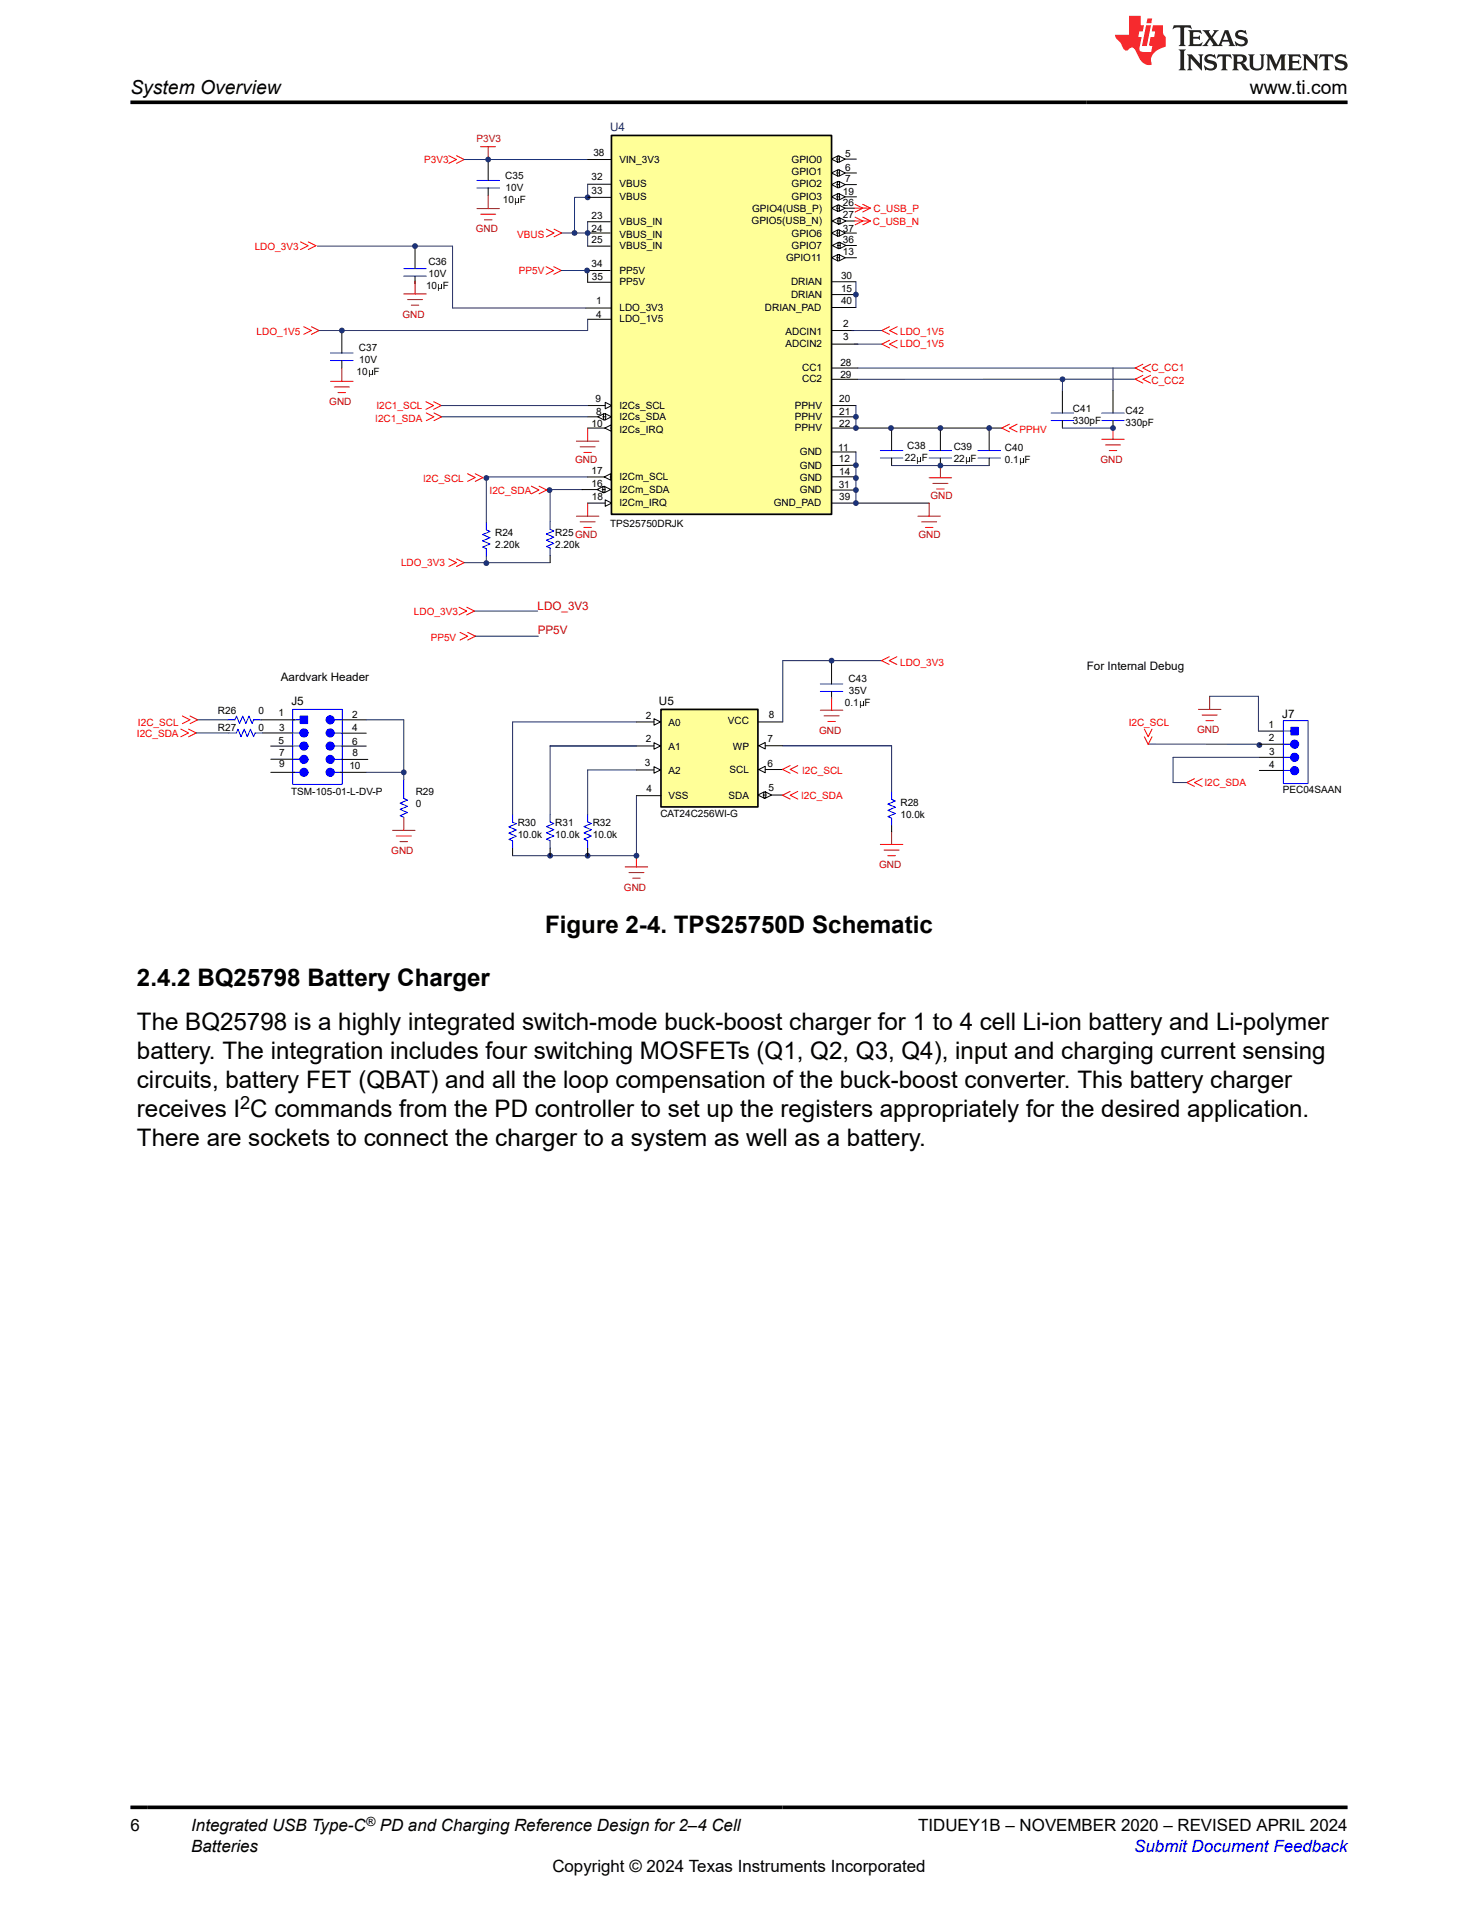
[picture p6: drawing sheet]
<svg xmlns="http://www.w3.org/2000/svg" width="216mm" height="279mm" viewBox="0 0 216 279" stroke-linecap="round" stroke-linejoin="round" font-family="sans-serif">
<path d="M121.5 73.5h14.2M121.5 71.6h3.5M121.5 69.7h3.5M121.5 62.6h24.8M121.5 60.9h3.4M125 68h-3.6" fill="none" stroke="#000" stroke-width=".15"/>
<path d="M42.7 112.9h1.3M42.7 110.9h1.3M42.7 109h1.3M42.7 107.1h1.3M42.7 105.2h1.3M42.8 103.7h7.2v10.9h-7.2z" fill="none" stroke="#00f" stroke-width=".15"/>
<circle cx="44.4" cy="109" r=".55" fill="#00f"/>
<circle cx="44.4" cy="109" r=".55" fill="none" stroke="#00f" stroke-width=".24"/>
<path d="M48.8 109h1.2" fill="none" stroke="#00f" stroke-width=".15"/>
<circle cx="48.2" cy="109" r=".55" fill="#00f"/>
<circle cx="48.2" cy="109" r=".55" fill="none" stroke="#00f" stroke-width=".24"/>
<circle cx="44.4" cy="112.9" r=".55" fill="#00f"/>
<circle cx="44.4" cy="112.9" r=".55" fill="none" stroke="#00f" stroke-width=".24"/>
<circle cx="44.4" cy="111" r=".55" fill="#00f"/>
<circle cx="44.4" cy="111" r=".55" fill="none" stroke="#00f" stroke-width=".24"/>
<path d="M48.7 111h1.2M48.8 112.9h1.2" fill="none" stroke="#00f" stroke-width=".15"/>
<circle cx="48.2" cy="111" r=".55" fill="#00f"/>
<circle cx="48.2" cy="111" r=".55" fill="none" stroke="#00f" stroke-width=".24"/>
<circle cx="48.2" cy="112.9" r=".55" fill="#00f"/>
<circle cx="48.2" cy="112.9" r=".55" fill="none" stroke="#00f" stroke-width=".24"/>
<path d="M48.8 105.2h1.2M48.8 107.1h1.2" fill="none" stroke="#00f" stroke-width=".15"/>
<path d="M43.8 104.6h1.1v1.1h-1.1z" fill-rule="evenodd" fill="#00f"/>
<path d="M43.8 104.6h1.1v1.1h-1.1z" fill="none" stroke="#00f" stroke-width=".15"/>
<circle cx="44.4" cy="107.1" r=".55" fill="#00f"/>
<circle cx="44.4" cy="107.1" r=".55" fill="none" stroke="#00f" stroke-width=".24"/>
<circle cx="48.2" cy="107.1" r=".55" fill="#00f"/>
<circle cx="48.2" cy="107.1" r=".55" fill="none" stroke="#00f" stroke-width=".24"/>
<circle cx="48.2" cy="105.2" r=".55" fill="#00f"/>
<circle cx="48.2" cy="105.2" r=".55" fill="none" stroke="#00f" stroke-width=".24"/>
<g fill="none" stroke="#f00" stroke-width=".15">
<path d="M43.9 35.3l1.1 .6-1.1 .6M45 35.3l1.1 .6-1.1 .6M46.1 35.9h.1M79.8 39l1.1 .5-1.1 .6M79.8 33.5l1.1 .5-1.1 .6M80.9 39l1.1 .5-1.1 .6M80.9 33.5l1.2 .5-1.2 .6M82 39.5h.1M82 34h.1M44.4 47.7l1.1 .6-1.1 .6M45.5 47.7l1.1 .6-1.1 .6M46.6 48.3h.1"/>
<path d="M62.2 58.7l1.1 .6-1.1 .5M63.3 58.7l1.2 .6-1.2 .5M64.4 59.3h.1M62.3 60.3l1.1 .6-1.1 .6M63.4 60.3l1.1 .6-1.1 .6M64.5 60.9h.1M67.1 88.7l1.1 .6-1.1 .6M68.2 88.7l1.1 .6-1.1 .6M69.2 89.3h.1M26.4 106.5l1.1 .6-1.1 .6M26.6 104.6l1.2 .6-1.2 .5M27.5 106.5l1.2 .6-1.2 .6"/>
<path d="M27.8 104.6l1.1 .6-1.1 .5M28.6 107.1h.1M28.8 105.2h.1"/>
</g>
<path d="M59 39.3h3.3M59 40.4h3.3M71 76.3v1.1l.6 .3-1.1 .4 1.1 .5-1.1 .4 1.1 .5-1.1 .4 .5 .3v1.1M80.4 76.3v1.1l.5 .2-1.1 .4 1.1 .5-1.1 .5 1.1 .4-1.1 .5 .6 .2v1.1M74.9 119v1.1l.5 .3-1.1 .4 1.1 .5-1.1 .4 1.1 .5-1.1 .5 .6 .2v1.1M80.4 119v1.1l.5 .2-1.1 .5 1.1 .5-1.1 .4 1.1 .5-1.1 .4 .6 .2v1.1M85.8 119v1.1l.6 .2-1.1 .5 1.1 .5-1.1 .4 1.1 .5-1.1 .4 .5 .2v1.1" fill="none" stroke="#00f" stroke-width=".15"/>
<path d="M60.6 36v3.3M60.6 40.4v1" fill="none" stroke="#000" stroke-width=".15"/>
<path d="M59 43h3.3M59.5 43.8h2.2M60.1 44.6h1.1M60.6 41v2" fill="none" stroke="#c00000" stroke-width=".15"/>
<path d="M60.4 36h.2" fill="none" stroke="#16345d" stroke-width=".15"/>
<circle cx="60.6" cy="36" r=".42" fill="#16345d"/>
<path d="M48.3 52.7h3.3M48.3 51.6h3.3" fill="none" stroke="#00f" stroke-width=".15"/>
<path d="M49.9 48.3v3.3M49.9 52.7v1.1" fill="none" stroke="#000" stroke-width=".15"/>
<path d="M48.3 55.7h3.3M48.8 56.5h2.2M49.4 57.4h1.1M49.9 53.8v1.9" fill="none" stroke="#c00000" stroke-width=".15"/>
<path d="M49.7 48.3h.2" fill="none" stroke="#16345d" stroke-width=".15"/>
<circle cx="49.9" cy="48.3" r=".42" fill="#16345d"/>
<path d="M69.7 27.5h3.3M69.7 26.4h3.3M135.7 66.9h3.3M135.7 65.8h3.3" fill="none" stroke="#00f" stroke-width=".15"/>
<path d="M71.3 23.1v3.3M71.3 27.5v1.1M137.4 62.6v3.2M137.4 66.9v1.1" fill="none" stroke="#000" stroke-width=".15"/>
<path d="M69.7 30.5h3.3M70.2 31.3h2.2M70.8 32.1h1.1M71.3 28.6v1.9M135.7 69.8h3.3M136.3 70.6h2.2M136.8 71.5h1.1M137.4 67.9v1.9" fill="none" stroke="#c00000" stroke-width=".15"/>
<path d="M137.1 68h.3" fill="none" stroke="#16345d" stroke-width=".15"/>
<circle cx="137.4" cy="68" r=".42" fill="#16345d"/>
<path d="M137.1 62.6h.3" fill="none" stroke="#16345d" stroke-width=".15"/>
<circle cx="137.4" cy="62.6" r=".42" fill="#16345d"/>
<path d="M160.9 61.5h3.3M160.9 60.4h3.3" fill="none" stroke="#00f" stroke-width=".15"/>
<path d="M162.6 57.1v3.3M162.6 61.5v1.1" fill="none" stroke="#000" stroke-width=".15"/>
<path d="M160.9 64.2h3.3M161.5 65h2.2M162 65.8h1.1M162.6 62.3v1.9" fill="none" stroke="#c00000" stroke-width=".15"/>
<path d="M162.3 62.6h.3" fill="none" stroke="#16345d" stroke-width=".15"/>
<circle cx="162.6" cy="62.6" r=".42" fill="#16345d"/>
<path d="M128.6 66.9h3.3M128.6 65.8h3.3" fill="none" stroke="#00f" stroke-width=".15"/>
<path d="M130.2 62.6v3.2M130.2 66.9v1.1" fill="none" stroke="#000" stroke-width=".15"/>
<path d="M129.9 62.6h.3" fill="none" stroke="#16345d" stroke-width=".15"/>
<circle cx="130.2" cy="62.6" r=".42" fill="#16345d"/>
<path d="M142.8 66.9h3.3M142.8 65.8h3.3" fill="none" stroke="#00f" stroke-width=".15"/>
<path d="M144.5 62.6v3.2M144.5 66.9v1.1" fill="none" stroke="#000" stroke-width=".15"/>
<path d="M144.5 62.2v.4" fill="none" stroke="#16345d" stroke-width=".15"/>
<circle cx="144.5" cy="62.6" r=".42" fill="#16345d"/>
<path d="M153.5 61.5h3.3M153.5 60.4h3.3" fill="none" stroke="#00f" stroke-width=".15"/>
<path d="M155.2 57.1v3.3M155.2 61.5v1.1" fill="none" stroke="#000" stroke-width=".15"/>
<path d="M155.2 55.8h.1" fill="none" stroke="#16345d" stroke-width=".15"/>
<circle cx="155.2" cy="55.4" r=".42" fill="#16345d"/>
<path d="M119.8 99.9h3.3M119.8 101h3.3" fill="none" stroke="#00f" stroke-width=".15"/>
<path d="M121.5 96.7v3.2M121.5 101v1.1" fill="none" stroke="#000" stroke-width=".15"/>
<path d="M119.8 103.8h3.3M120.4 104.6h2.2M120.9 105.4h1.1M121.5 101.9v1.9" fill="none" stroke="#c00000" stroke-width=".15"/>
<path d="M121.2 96.5h.3" fill="none" stroke="#16345d" stroke-width=".15"/>
<circle cx="121.5" cy="96.5" r=".42" fill="#16345d"/>
<g fill="none" stroke="#c00000" stroke-width=".15">
<path d="M84.2 64.5h3.3M84.2 75.4h3.3M84.7 65.3h2.2M84.7 76.3h2.2M85.3 66.1h1.1M85.3 77.1h1.1M85.8 62.6v1.9M85.8 73.5v1.9M134.1 75.4h3.3M134.6 76.3h2.2M135.2 77.1h1.1M135.7 73.5v1.9"/>
<path d="M59 119.4v1.9M175.1 103.7h3.2M175.6 104.5h2.2M176.2 105.3h1M176.7 101.7v2M57.3 121.3h3.3M57.9 122.2h2.2M58.4 123h1.1M91.3 126.7h3.3M91.9 127.5h2.2M92.4 128.3h1.1M93 124.8v1.9"/>
<path d="M128.6 123.4h3.3M129.1 124.2h2.2M129.7 125h1.1M130.2 121.5v1.9"/>
</g>
<path d="M33.2 105.2h1.1l.2-.6 .5 1.1 .5-1.1 .4 1.1 .5-1.1 .4 1.1 .3-.5h1.1M59 113.9v2.8l.5 .2-1.1 .5 1.1 .4-1.1 .5 1.1 .4-1.1 .5 .6 .2M130.2 115.7v1.1l.6 .2-1.1 .5 1.1 .5-1.1 .4 1.1 .5-1.1 .4 .5 .3v1.1" fill="none" stroke="#00f" stroke-width=".15"/>
<path d="M183.7 108.9h.3" fill="none" stroke="#16345d" stroke-width=".15"/>
<circle cx="184" cy="108.9" r=".42" fill="#16345d"/>
<path d="M58.7 112.9h.3" fill="none" stroke="#16345d" stroke-width=".15"/>
<circle cx="59" cy="112.9" r=".42" fill="#16345d"/>
<path d="M85.6 28.8h.2" fill="none" stroke="#16345d" stroke-width=".15"/>
<circle cx="85.8" cy="28.8" r=".42" fill="#16345d"/>
<path d="M83.6 34h.3" fill="none" stroke="#16345d" stroke-width=".15"/>
<circle cx="83.9" cy="34" r=".42" fill="#16345d"/>
<path d="M70.8 69.8h.2" fill="none" stroke="#16345d" stroke-width=".15"/>
<circle cx="71" cy="69.8" r=".42" fill="#16345d"/>
<path d="M80.3 71.3v.3" fill="none" stroke="#16345d" stroke-width=".15"/>
<circle cx="80.3" cy="71.6" r=".42" fill="#16345d"/>
<path d="M70.8 82.3h.2" fill="none" stroke="#16345d" stroke-width=".15"/>
<circle cx="71" cy="82.3" r=".42" fill="#16345d"/>
<path d="M124.8 60.9h.2" fill="none" stroke="#16345d" stroke-width=".15"/>
<circle cx="125" cy="60.9" r=".42" fill="#16345d"/>
<path d="M124.8 62.6h.2" fill="none" stroke="#16345d" stroke-width=".15"/>
<circle cx="125" cy="62.6" r=".42" fill="#16345d"/>
<path d="M124.8 68h.2" fill="none" stroke="#16345d" stroke-width=".15"/>
<circle cx="125" cy="68" r=".42" fill="#16345d"/>
<path d="M124.8 69.9h.2" fill="none" stroke="#16345d" stroke-width=".15"/>
<circle cx="125" cy="69.9" r=".42" fill="#16345d"/>
<path d="M124.8 71.6h.2" fill="none" stroke="#16345d" stroke-width=".15"/>
<circle cx="125" cy="71.6" r=".42" fill="#16345d"/>
<path d="M124.8 73.5h.2" fill="none" stroke="#16345d" stroke-width=".15"/>
<circle cx="125" cy="73.5" r=".42" fill="#16345d"/>
<path d="M92.7 125h.3" fill="none" stroke="#16345d" stroke-width=".15"/>
<circle cx="93" cy="125" r=".42" fill="#16345d"/>
<path d="M85.6 125h.2" fill="none" stroke="#16345d" stroke-width=".15"/>
<circle cx="85.8" cy="125" r=".42" fill="#16345d"/>
<path d="M80.1 125h.3" fill="none" stroke="#16345d" stroke-width=".15"/>
<circle cx="80.4" cy="125" r=".42" fill="#16345d"/>
<path d="M187.5 112.6h1.2M187.5 110.7h1.2M187.5 108.7h1.2M187.5 106.8h1.2M187.5 105.3h3.6v9.2h-3.6z" fill="none" stroke="#00f" stroke-width=".15"/>
<circle cx="189.1" cy="110.7" r=".55" fill="#00f"/>
<circle cx="189.1" cy="110.7" r=".55" fill="none" stroke="#00f" stroke-width=".24"/>
<circle cx="189.1" cy="112.6" r=".55" fill="#00f"/>
<circle cx="189.1" cy="112.6" r=".55" fill="none" stroke="#00f" stroke-width=".24"/>
<path d="M188.6 106.3h1.1v1.1h-1.1z" fill-rule="evenodd" fill="#00f"/>
<path d="M188.6 106.3h1.1v1.1h-1.1z" fill="none" stroke="#00f" stroke-width=".15"/>
<circle cx="189.1" cy="108.7" r=".55" fill="#00f"/>
<circle cx="189.1" cy="108.7" r=".55" fill="none" stroke="#00f" stroke-width=".24"/>
<path d="M65.6 22.7l1.1 .6-1.1 .6M66.7 22.7l1.1 .6-1.1 .6M67.8 23.3h.1" fill="none" stroke="#f00" stroke-width=".15"/>
<path d="M67.8 23.3h18" fill="none" stroke="#16345d" stroke-width=".15"/>
<path d="M85.8 23.3h3.5" fill="none" stroke="#000" stroke-width=".15"/>
<path d="M70.2 21.4h2.2M71.3 21.4v1.7" fill="none" stroke="#c00000" stroke-width=".15"/>
<circle cx="71.3" cy="23.3" r=".42" fill="#16345d"/>
<g fill="none" stroke="#16345d" stroke-width=".15">
<path d="M46.4 36h19.7v9h19.5M82 39.5h3.7M82.1 34h3.7M85.8 26.9v1.9h-1.9v5.2M85.8 32.4v3.6M64.5 59.3h21.3M85.8 46.7v1.6h-39.2M64.5 60.9h21.3M70.9 69.7h14.9M71 69.8v6.5M80.4 71.5h4.7M67.8 82.2h12.6"/>
<path d="M69.3 89.3h9.2M69.4 93h9.2M71 81.3v1M28.6 107.1h4.8M28.8 105.2h4.4M53.5 112.9h5.5M53.5 105.2h5.5v8.7"/>
</g>
<g fill="none" stroke="#000" stroke-width=".15">
<path d="M85.7 39.5h3.4M85.8 28.8h3.6M85.8 26.9h3.6M85.8 32.4h3.3M85.8 36h3.3M85.8 34h3.3M121.5 23.2l.9-.4a1.04 1.04 0 0 0 0 .9zM121.5 30.4l.9-.4a1.04 1.04 0 0 0 0 .9zM121.5 25.3l.9-.5a1.03 1.03 0 0 0 0 .9zM121.5 27l.9-.5a1.03 1.03 0 0 0 0 .9zM121.5 28.8l.9-.5a1.03 1.03 0 0 0 0 .9zM121.5 34.1l.9-.5a1.03 1.03 0 0 0 0 .9z"/>
<path d="M121.5 37.7l.9-.5a1.03 1.03 0 0 0 0 .9zM121.6 32.3l.9-.5a1.03 1.03 0 0 0 0 1zM121.6 35.9l.9-.5a1.04 1.04 0 0 0 0 .9zM122.2 23.2h.4M122.2 30.4h.4M122.2 25.3h.4M122.2 27h.4M122.2 28.8h.4M122.2 34.1h.4M122.2 37.7h.4M122.3 32.3h.4M122.3 35.9h.4"/>
<path d="M122.5 22.8l1 .4-1 .5a1.03 1.03 0 0 0 0-.9zM122.5 30l1 .4-1 .5a1.03 1.03 0 0 0 0-.9zM122.5 24.8l1 .5-1 .4a1.03 1.03 0 0 0 0-.9zM122.5 26.5l1 .5-1 .4a1.03 1.03 0 0 0 0-.9zM122.5 28.3l1 .5-1 .4a1.03 1.03 0 0 0 0-.9zM122.5 33.6l1 .5-1 .4a1.03 1.03 0 0 0 0-.9zM122.5 37.2l1 .5-1 .4a1.03 1.03 0 0 0 0-.9zM122.6 31.8l1 .5-1 .5a1.03 1.03 0 0 0 0-1zM122.6 35.4l1 .5-1 .4a1.03 1.03 0 0 0 0-.9zM85.6 45h3.8M85.8 46.7h3.6M85.8 59.3h2.6"/>
<path d="M88.4 58.8l1 .5-1 .4zM85 71.5h2.4M85.8 60.9h1.5M85.8 73.5h2.6M85.8 62.6h2.6M85.8 69.7h2.5M87.2 71.5l.9-.4a1.03 1.03 0 0 0 .1 .9zM87.3 60.9l.9-.5a1.03 1.03 0 0 0 .1 1zM88 71.5h.4M88.1 60.9h.4M88.3 69.7l.9-.5v1zM88.3 71.1l.9 .4-.9 .5a1.03 1.03 0 0 0 0-.9z"/>
<path d="M88.4 62.6l.9-.5v.9zM88.4 60.4l.9 .5-.9 .5a1.03 1.03 0 0 0 0-1zM88.4 73l1 .5-1 .5zM89.1 69.7h.2M89.2 62.6h.2M80.4 81.2v1M38.2 105.2h4.9M38.4 107.1h4.4M39.5 109h3.2M39.6 112.9h3.5M39.6 110.9h3.2M49.7 112.9h3.8"/>
<path d="M49.9 111h3.8M50 107.1h3.5M50 109h3.5M50 105.2h3.5M93 109h2.5M93 105.5h2.5M93 112.5h2.5M95.5 105l1 .5-1 .5zM95.5 108.5l1 .5-1 .5zM95.5 112l1 .5-1 .5zM110.8 109l1-.5v.9zM110.8 112.5l1-.5v.9z"/>
<path d="M111.5 116.2h.4M111.7 116.7l-1-.5 .9-.5a1.06 1.06 0 0 0 .1 1M111.8 115.7l.9 .5-.9 .4a1.03 1.03 0 0 0 0-.9zM111.8 109h2.5M111.8 112.5h2.5"/>
</g>
<path d="M68.3 69.2l1.1 .6-1.1 .5M69.4 69.2l1.1 .6-1.1 .5M70.5 69.8h.1M77.6 71l1.1 .6-1.1 .6M78.7 71l1.2 .6-1.2 .6M79.8 71.6h.1M65.6 81.7l1.1 .5-1.1 .6M66.7 81.7l1.1 .5-1.1 .6M67.2 92.4l1.1 .6-1.1 .5M67.8 82.2h.1M68.3 92.4l1.1 .6-1.1 .5M69.4 93h.1" fill="none" stroke="#f00" stroke-width=".15"/>
<path d="M33.4 107.1h1.1l.3-.5 .4 1.1 .5-1.1 .4 1.1 .5-1.1 .4 1.1 .3-.6h1.1" fill="none" stroke="#00f" stroke-width=".15"/>
<path d="M96.6 103.7h14.1v14.2h-14.1z" fill-rule="evenodd" fill="#ffff98"/>
<path d="M96.6 103.7h14.1v14.2h-14.1z" fill="none" stroke="#000" stroke-width=".24"/>
<g fill="none" stroke="#000" stroke-width=".15">
<path d="M123.5 30.4h1.3M123.5 23.2h1.6M123.5 28.8h1.6M123.5 27h1.6M123.5 25.3h1.6M123.5 34.1h1.6M123.5 35.9h1.6M123.5 37.7h1.6M123.6 32.3h1.3M120.5 59.3h4.5M121 44.9h4M121.5 43h3.5"/>
<path d="M121.5 53.8h3.8M121.5 55.4h3.8M121.5 48.3h3.3M121.5 50.3h3.8M125 41.2h-3.6M121.4 66h3.6M93 116.3h3.6M110.7 105.5h3.6M112.7 116.2h1.6M74.9 124v1M80.4 123.9v1.1M85.8 123.9v1.1"/>
<path d="M130.2 120.7v.9"/>
</g>
<g fill="none" stroke="#f00" stroke-width=".15">
<path d="M124.9 32.3h2.3M124.9 29.9l1.1 .5-1.1 .6M124.9 31.7l1.1 .6-1.1 .6M126 29.9l1.2 .5-1.2 .6M126 31.7l1.2 .6-1.2 .6M127.2 30.4h-2.4M128.8 48.3h.1M128.8 50.3h.1M129.9 47.7l-1.1 .6 1.1 .6M129.9 49.7l-1.1 .6 1.1 .5M131.1 47.7l-1.2 .6 1.2 .6M131.1 49.7l-1.2 .6 1.2 .5"/>
<path d="M165.8 53.8h.1M165.8 55.4h.1M166.9 53.2l-1.1 .6 1.1 .5M166.9 54.9l-1.1 .5 1.1 .6M168.1 53.2l-1.2 .6 1.2 .5M168.1 54.9l-1.2 .5 1.2 .6M146.3 62.6h.1M147.5 62l-1.2 .6 1.2 .5M148.6 62l-1.1 .6 1.1 .5M128.8 96.5h.1M129.9 96l-1.1 .5 1.1 .6M131 96l-1.1 .5 1.1 .6"/>
<path d="M114.3 112.4h.1M114.3 116.2h.1M115.4 111.9l-1.1 .5 1.1 .6M115.4 115.6l-1.1 .6 1.1 .6M116.5 111.9l-1.1 .5 1.1 .6M116.5 115.6l-1.1 .6 1.1 .6"/>
</g>
<g fill="none" stroke="#16345d" stroke-width=".15">
<path d="M124.4 48.3h4.4M124.8 50.3h4M125 41.2v3.7M125 59.3v3.3M125.3 53.8h40.6M155.2 55.4v1.7M162.6 53.8v3.3M165.9 55.4h-40.6M125 66v7.5M130.2 68h14.3M155.2 62.6h7.4M128.8 96.5h-14.5v9"/>
<path d="M80.4 109h12.6M80.4 109v10M93 105.5h-18.1v13.5M93 112.5h-7.2v6.5M93 116.3v8.7h-18.1M114.3 109h15.9v6.7"/>
</g>
<path d="M89.3 19.8h32.2v55.4h-32.2z" fill-rule="evenodd" fill="#ffff98"/>
<path d="M89.3 19.8h32.2v55.4h-32.2z" fill="none" stroke="#000" stroke-width=".24"/>
<path d="M85.8 39.5v1.7h3.4M183.8 106.8h3.7M184 108.8h3.5M184 110.7h3.5M184 112.6h3.5" fill="none" stroke="#000" stroke-width=".15"/>
<path d="M167.2 107.7l.5 1.1 .6-1.1M167.2 106.5l.5 1.2 .6-1.2M167.7 108.7v.1M173.4 114.4h.1M174.5 113.8l-1.1 .6 1.1 .5M175.6 113.8l-1.1 .6 1.1 .5" fill="none" stroke="#f00" stroke-width=".15"/>
<path d="M85.5 39.5h.2M80.4 71.5v4.8M167.7 108.7l16.3 .1M176.7 101.7h7.1v5.1M184 110.7h-12.6v3.7h2" fill="none" stroke="#16345d" stroke-width=".15"/>
<circle cx="85.7" cy="39.5" r=".42" fill="#16345d"/>
<path d="M85.6 34h.2" fill="none" stroke="#16345d" stroke-width=".15"/>
<circle cx="85.8" cy="34" r=".42" fill="#16345d"/>
<path d="M124.8 43h.2" fill="none" stroke="#16345d" stroke-width=".15"/>
<circle cx="125" cy="43" r=".42" fill="#16345d"/>
<path d="M171.5 3.7l-.2 .6a1.04 1.04 0 0 1 1.1-.3v2.4l-.2 .3h1l-.2-.3v-2.2a.65 .65 0 0 1 .9-.1l.2 .1-.2-.5zM173.6 4.4l.2 .4v1.6l-.2 .3h1.9l.1-.6a1.17 1.17 0 0 1-1.3 .3v-.7h.6l.4 .1v-.6l-.4 .2h-.6v-.6l.2-.1a1.36 1.36 0 0 1 1.1 .2l-.2-.5zM175.7 4.4l.9 1.2-.6 .8-.4 .3h.9l-.2-.2 .5-.7 .4 .7-.2 .2h1.6l-.2-.2 .2-.4h.9l.1 .4-.1 .2h.9l-.2-.3-.8-2h-.5l-.9 2.2-.9-1.1 .9-1.1h-.8l.2 .2-.4 .7-.4-.7 .2-.2zM179 4.8l.4 1h-.7zM180.7 4.6a.65 .65 0 0 0-.2 .7 .65 .65 0 0 0 .6 .4l.6 .2 .1 .2a.73 .73 0 0 1-1.2 .1l-.2-.2 .1 .7 .2-.1 .2 .1a.96 .96 0 0 0 1.4-.7 .7 .7 0 0 0-.7-.7l-.6-.1-.2-.2 .1-.2a1.09 1.09 0 0 1 1.2 .2l-.2-.6-.1 .1h-.1a1.05 1.05 0 0 0-1 .1zM172.2 7.2l.2 .4v2.3l-.2 .4h1l-.2-.4v-2.3l.2-.4zM173.4 7.9l.2 .4v1.6l-.2 .4h.8l-.3-.4 .1-1.4 1.6 1.8v-2l.2-.4h-.7l.1 .3 .1 1.1-1.2-1.4zM176.2 8.1a.65 .65 0 0 0-.2 .7 .65 .65 0 0 0 .6 .4l.6 .2 .1 .3a.73 .73 0 0 1-1.2 0l-.2-.1 .1 .7 .2-.1h.2a.96 .96 0 0 0 1.4-.6 .7 .7 0 0 0-.7-.7l-.6-.2-.2-.2 .1-.2a1.09 1.09 0 0 1 1.2 .2l-.1-.6-.2 .1h-.1a1.07 1.07 0 0 0-1 .1zM177.9 7.9l-.1 .7a.63 .63 0 0 1 .8-.4v1.7v.2l-.3 .2h1l-.2-.2v-.2v-1.7a.81 .81 0 0 1 .9 .3l-.2-.6zM180 7.9l.2 .4v1.6l-.2 .4h1l-.2-.2-.1-.8h.3a.87 .87 0 0 1 .6 .7 .64 .64 0 0 0 .9 .2l-.2-.1-.5-.7-.3-.2a.61 .61 0 0 0 .6-.6 .61 .61 0 0 0-.5-.6zM180.8 8.3l.1-.1a.47 .47 0 0 1 .5 .1 .47 .47 0 0 1 .1 .5l-.1 .2h-.7zM182.3 7.9l.2 .3a2.27 2.27 0 0 0 .4 1.9 1.04 1.04 0 0 0 1.7-.6v-1.3l.2-.3h-.8l.2 .4v1.2a.6 .6 0 0 1-.6 .5 .6 .6 0 0 1-.6-.5v-1.2l.3-.4zM184.9 7.9l.2 .4v1.6l-.2 .4h.8l-.3-.4v-1.5l.9 1.9 .9-1.9v1.5l-.3 .4h1l-.2-.4v-1.6l.2-.4h-.8l-.7 1.6-.6-1.6zM188.1 7.9l.2 .4v1.6l-.2 .4h1.9l.1-.6a1.17 1.17 0 0 1-1.3 .3v-.8h.6l.4 .2v-.7l-.4 .2h-.6v-.5l.2-.2a1.36 1.36 0 0 1 1.1 .3l-.2-.6zM190.2 7.9l.3 .4v1.6l-.3 .4h.8l-.2-.4v-1.4l1.6 1.8v-2l.2-.4h-.7l.2 .3v1.1l-1.2-1.4zM192.8 7.9l-.1 .7a.63 .63 0 0 1 .8-.4v1.7v.2l-.3 .2h1l-.2-.2v-.2v-1.7a.81 .81 0 0 1 .9 .3l-.2-.6zM195.2 8.1a.65 .65 0 0 0-.2 .7 .65 .65 0 0 0 .6 .4l.6 .2 .2 .3a.73 .73 0 0 1-1.2 0l-.3-.1 .2 .7 .2-.1h.1a.96 .96 0 0 0 1.4-.6 .7 .7 0 0 0-.7-.7l-.6-.2-.1-.2 .1-.2a1.09 1.09 0 0 1 1.2 .2l-.2-.6-.2 .1h-.1a1.06 1.06 0 0 0-1 .1z" fill="#231f20"/>
<path d="M164.9 2.3v2.8h-2a1.67 1.67 0 0 0 .7 1.1l.2 .2a1.21 1.21 0 0 0 .7 1l.3-.1a.59 .59 0 0 1 .5-.3 .59 .59 0 0 1 .5 .3l.2 .4a2.42 2.42 0 0 0 1.7 1.8l.5-.1a1.76 1.76 0 0 1 1.1-2.2l1-.4v-1.4a.91 .91 0 0 1-.4-.8v-.9h-1.5l-.2 .9h.6l-.2 .8h-.5l-.2 1v.3h.4l-.1 .9h-.7a.92 .92 0 0 1-1.1-.3l.4-1.9h-.5l.1-.8h.5l.2-.9h-.5v-1.4zM167.4 3.7l-.6 3h.7l.6-3zM167.6 2.7l-.1 .7h.7l.1-.7z" fill="#ed1c24"/>
<path d="M19 15h177.8M19 264.1h177.8" fill="none" stroke="#000" stroke-width=".53"/>
<g font-size="3.5">
<text x="79.6" y="136.4">Figure 2-4. TPS25750D Schematic</text>
<text x="20" y="144.1">2.4.2 BQ25798 Battery Charger</text>
<text x="20" y="150.5">The BQ25798 is a highly integrated switch-mode buck-boost charger for 1 to 4 cell Li-ion battery and Li-polymer</text>
<text x="20" y="154.7">battery. The integration includes four switching MOSFETs (Q1, Q2, Q3, Q4), input and charging current sensing</text>
<text x="20" y="158.9">circuits, battery FET (QBAT) and all the loop compensation of the buck-boost converter. This battery charger</text>
<text x="20" y="163.2">receives I C commands from the PD controller to set up the registers appropriately for the desired application.</text>
<text x="20" y="167.4">There are sockets to connect the charger to a system as well as a battery.</text>
</g>
<g font-size="2.8">
<text x="19" y="13.8">System Overview</text>
<text x="182.6" y="13.8">www.ti.com</text>
</g>
<text font-size="2.6" x="35.1" y="162">2</text>
<g font-size="2.5">
<text x="19" y="267.6">6</text>
<text x="27.9" y="267.6">Integrated USB Type-C</text>
<text x="55.5" y="267.6">PD and Charging Reference Design for 2–4 Cell</text>
<text x="134.1" y="267.6">TIDUEY1B – NOVEMBER 2020 – REVISED APRIL 2024</text>
<text x="27.9" y="270.6">Batteries</text>
<text x="80.7" y="273.5">Copyright © 2024 Texas Instruments Incorporated</text>
</g>
<text font-size="2.5" fill="#00f" x="165.7" y="270.6">Submit Document Feedback</text>
<text font-size="1.9" x="53.4" y="266.8">®</text>
<text font-size="1.7" fill="#16345d" x="89.1" y="19.2">U4</text>
<g font-size="1.7" fill="#c00000">
<text x="78.5" y="89.1">LDO_3V3</text>
<text x="78.5" y="92.7">PP5V</text>
</g>
<g font-size="1.7">
<text x="41" y="99.5">Aardvark Header</text>
<text x="158.8" y="97.9">For Internal Debug</text>
<text x="42.6" y="103.1">J5</text>
<text x="96.3" y="103.1">U5</text>
<text x="187.3" y="104.9">J7</text>
</g>
<g font-size="1.5" fill="#f00">
<text x="62" y="23.8">P3V3</text>
<text x="75.6" y="34.8">VBUS</text>
<text x="127.5" y="32.8">C_USB_N</text>
<text x="127.6" y="30.9">C_USB_P</text>
<text x="37.2" y="36.5">LDO_3V3</text>
<text x="75.8" y="40">PP5V</text>
<text x="37.5" y="49">LDO_1V5</text>
<text x="131.5" y="49">LDO_1V5</text>
<text x="131.5" y="50.7">LDO_1V5</text>
<text x="55" y="59.7">I2C1_SCL</text>
<text x="168.2" y="54.2">C_CC1</text>
<text x="168.2" y="56.1">C_CC2</text>
<text x="54.8" y="61.6">I2C1_SDA</text>
<text x="148.9" y="63.3">PPHV</text>
<text x="61.8" y="70.4">I2C_SCL</text>
<text x="71.5" y="72.2">I2C_SDA</text>
<text x="58.6" y="82.7">LDO_3V3</text>
<text x="60.5" y="89.9">LDO_3V3</text>
<text x="62.9" y="93.7">PP5V</text>
<text x="131.5" y="97.2">LDO_3V3</text>
<text x="20" y="107.7">I2C_SDA</text>
<text x="20.2" y="106">I2C_SCL</text>
<text x="164.9" y="106">I2C_SCL</text>
<text x="117.2" y="113.1">I2C_SCL</text>
<text x="117" y="116.7">I2C_SDA</text>
<text x="176" y="114.9">I2C_SDA</text>
</g>
<g font-size="1.5" fill="#c00000">
<text x="69.6" y="20.8">P3V3</text>
<text x="69.5" y="33.9">GND</text>
<text x="58.8" y="46.4">GND</text>
<text x="48.1" y="59.2">GND</text>
<text x="84" y="67.6">GND</text>
<text x="160.8" y="67.7">GND</text>
<text x="135.9" y="72.9">GND</text>
<text x="134.2" y="78.6">GND</text>
<text x="119.6" y="107.2">GND</text>
<text x="174.9" y="107.1">GND</text>
<text x="57.2" y="124.8">GND</text>
<text x="91.1" y="130.1">GND</text>
<text x="128.4" y="126.9">GND</text>
</g>
<g font-size="1.5">
<text x="86.7" y="22.8">38</text>
<text x="90.5" y="23.8">VIN_3V3</text>
<text x="115.6" y="23.8">GPIO0</text>
<text x="123.4" y="22.9">5</text>
<text x="73.5" y="29.6">10 F</text>
<text x="73.8" y="26.1">C35</text>
<text x="73.9" y="27.9">10V</text>
<text x="86.4" y="26.4">32</text>
<text x="86.4" y="28.4">33</text>
<text x="90.5" y="27.4">VBUS</text>
<text x="90.5" y="29.3">VBUS</text>
<text x="115.6" y="25.6">GPIO1</text>
<text x="115.6" y="27.4">GPIO2</text>
<text x="115.6" y="29.3">GPIO3</text>
<text x="123.1" y="28.5">19</text>
<text x="123.4" y="24.9">6</text>
<text x="123.4" y="26.7">7</text>
<text x="86.4" y="32">23</text>
<text x="86.4" y="33.8">24</text>
<text x="86.4" y="35.6">25</text>
<text x="90.5" y="32.9">VBUS_IN</text>
<text x="90.5" y="34.8">VBUS_IN</text>
<text x="109.8" y="32.7">GPIO5(USB_N)</text>
<text x="109.9" y="30.9">GPIO4(USB_P)</text>
<text x="115.6" y="34.6">GPIO6</text>
<text x="123.1" y="30.1">26</text>
<text x="123.1" y="31.9">27</text>
<text x="123.1" y="33.8">37</text>
<text x="123.1" y="35.5">36</text>
<text x="62.6" y="38.8">C36</text>
<text x="62.6" y="40.5">10V</text>
<text x="86.4" y="39">34</text>
<text x="86.5" y="40.9">35</text>
<text x="90.5" y="36.4">VBUS_IN</text>
<text x="90.5" y="40">PP5V</text>
<text x="90.5" y="41.7">PP5V</text>
<text x="114.8" y="38.2">GPIO11</text>
<text x="115.6" y="41.6">DRIAN</text>
<text x="115.6" y="36.4">GPIO7</text>
<text x="122.9" y="40.8">30</text>
<text x="123.1" y="37.3">13</text>
<text x="62.2" y="42.3">10 F</text>
<text x="87.1" y="44.4">1</text>
<text x="87.1" y="46.4">4</text>
<text x="90.5" y="45.5">LDO_3V3</text>
<text x="90.5" y="47.1">LDO_1V5</text>
<text x="111.7" y="45.4">DRIAN_PAD</text>
<text x="115.6" y="43.5">DRIAN</text>
<text x="122.9" y="42.6">15</text>
<text x="122.9" y="44.5">40</text>
<text x="123.2" y="47.7">2</text>
<text x="52.4" y="51.3">C37</text>
<text x="52.5" y="53.1">10V</text>
<text x="114.7" y="49">ADCIN1</text>
<text x="114.7" y="50.7">ADCIN2</text>
<text x="122.8" y="53.4">28</text>
<text x="123.2" y="49.7">3</text>
<text x="52.1" y="54.8">10 F</text>
<text x="87" y="58.8">9</text>
<text x="90.5" y="59.7">I2Cs_SCL</text>
<text x="116.1" y="59.7">PPHV</text>
<text x="117.2" y="54.2">CC1</text>
<text x="117.2" y="55.9">CC2</text>
<text x="122.6" y="58.7">20</text>
<text x="122.8" y="55.2">29</text>
<text x="86.4" y="62.3">10</text>
<text x="87.1" y="60.6">8</text>
<text x="90.5" y="61.3">I2Cs_SDA</text>
<text x="90.5" y="63.3">I2Cs_IRQ</text>
<text x="116.1" y="61.3">PPHV</text>
<text x="116.1" y="63">PPHV</text>
<text x="122.5" y="65.9">11</text>
<text x="122.6" y="60.7">21</text>
<text x="122.6" y="62.3">22</text>
<text x="132.5" y="65.7">C38</text>
<text x="139.3" y="65.7">C39</text>
<text x="146.8" y="65.9">C40</text>
<text x="156.7" y="60.2">C41</text>
<text x="156.7" y="62">330pF</text>
<text x="164.4" y="60.5">C42</text>
<text x="164.4" y="62.2">330pF</text>
<text x="86.4" y="69.3">17</text>
<text x="86.4" y="71.2">16</text>
<text x="90.5" y="70.1">I2Cm_SCL</text>
<text x="116.9" y="66.6">GND</text>
<text x="116.9" y="68.5">GND</text>
<text x="116.9" y="70.3">GND</text>
<text x="122.5" y="71.3">31</text>
<text x="122.6" y="67.5">12</text>
<text x="122.6" y="69.4">14</text>
<text x="132.2" y="67.4">22 F</text>
<text x="139.3" y="67.5">22 F</text>
<text x="146.8" y="67.7">0.1 F</text>
<text x="86.5" y="73">18</text>
<text x="89.1" y="77">TPS25750DRJK</text>
<text x="90.5" y="72">I2Cm_SDA</text>
<text x="90.5" y="74">I2Cm_IRQ</text>
<text x="113" y="74">GND_PAD</text>
<text x="116.9" y="72">GND</text>
<text x="122.6" y="73">39</text>
<text x="72.3" y="78.4">R24</text>
<text x="72.3" y="80.1">2.20k</text>
<text x="81.1" y="78.3">R25GND</text>
<text x="81.1" y="80">2.20k</text>
<text x="124" y="99.7">C43</text>
<text x="124" y="101.4">35V</text>
<text x="31.8" y="104.3">R26</text>
<text x="31.8" y="106.8">R27</text>
<text x="37.8" y="104.3">0</text>
<text x="37.8" y="106.8">0</text>
<text x="40.7" y="104.7">1</text>
<text x="40.8" y="106.8">3</text>
<text x="51.4" y="104.9">2</text>
<text x="51.4" y="106.8">4</text>
<text x="94.3" y="105.1">2</text>
<text x="97.7" y="106">A0</text>
<text x="106.3" y="105.7">VCC</text>
<text x="112.3" y="104.9">8</text>
<text x="123.4" y="103.2">0.1 F</text>
<text x="185.3" y="106.4">1</text>
<text x="40.7" y="108.7">5</text>
<text x="40.8" y="110.4">7</text>
<text x="40.8" y="112.1">9</text>
<text x="51" y="112.3">10</text>
<text x="51.4" y="108.8">6</text>
<text x="51.5" y="110.4">8</text>
<text x="94.2" y="111.9">3</text>
<text x="94.4" y="108.5">2</text>
<text x="97.7" y="109.6">A1</text>
<text x="97.7" y="113.1">A2</text>
<text x="106.6" y="113">SCL</text>
<text x="107.1" y="109.6">WP</text>
<text x="112.1" y="108.4">7</text>
<text x="112.1" y="112.1">6</text>
<text x="185.3" y="108.4">2</text>
<text x="185.4" y="110.3">3</text>
<text x="185.4" y="112.2">4</text>
<text x="42.5" y="116.2">TSM-105-01-L-DV-P</text>
<text x="60.7" y="116.2">R29</text>
<text x="60.7" y="118">0</text>
<text x="94.5" y="115.7">4</text>
<text x="96.5" y="119.5">CAT24C256WI-G</text>
<text x="97.7" y="116.7">VSS</text>
<text x="106.4" y="116.7">SDA</text>
<text x="112.3" y="115.6">5</text>
<text x="131.5" y="117.8">R28</text>
<text x="131.5" y="119.5">10.0k</text>
<text x="187.4" y="115.9">PEC04SAAN</text>
<text x="75.6" y="120.8">R30</text>
<text x="75.6" y="122.5">10.0k</text>
<text x="81.1" y="120.8">R31</text>
<text x="81.1" y="122.5">10.0k</text>
<text x="86.6" y="120.8">R32</text>
<text x="86.6" y="122.5">10.0k</text>
</g>
</svg>
